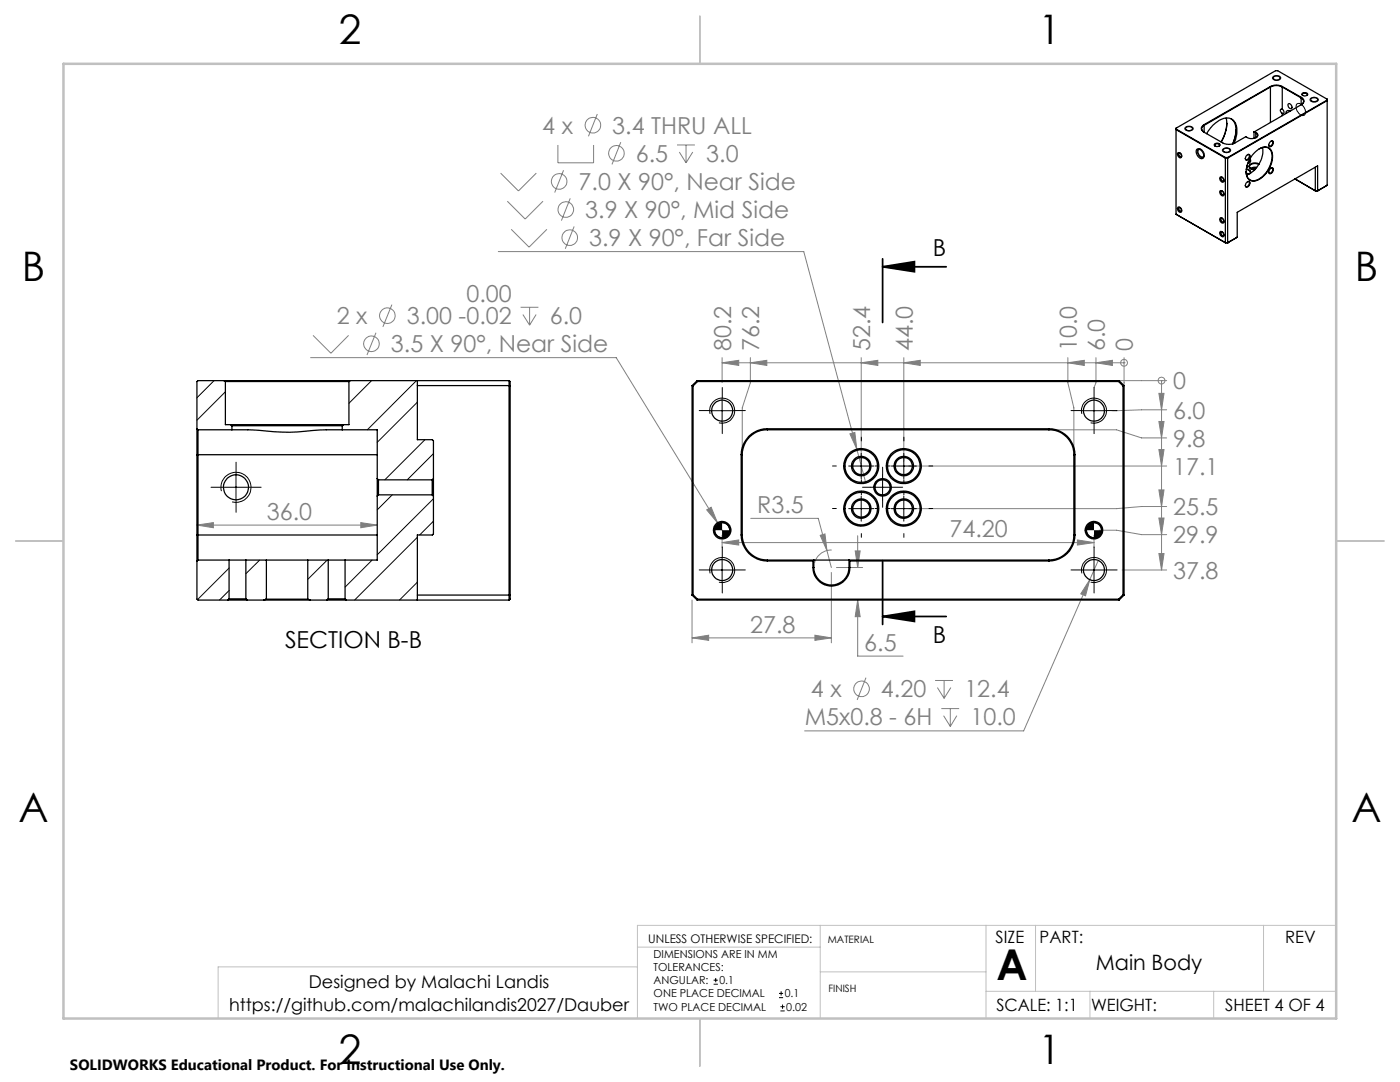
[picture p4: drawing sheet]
<svg xmlns="http://www.w3.org/2000/svg" width="279mm" height="216mm" viewBox="0 0 279 216" stroke-linecap="round" stroke-linejoin="round" font-family="sans-serif">
<g fill="none" stroke="#808080" stroke-width=".2">
<path d="M99.9 34.5l3.6 3.6 3.5-3.6M111.3 28.9v3.6h7.2v-3.6M112.5 34l-1.8 4.4M113.8 39.6l-1.8 4.4M119.2 22.8l-1.8 4.4M123.9 28.4l-1.8 4.4M135.1 28.9h3.6M135.6 30.3l1.3 2.2M136.9 28.9v3.6M138.3 30.3l-1.4 2.2M99.4 50.2h61l10.6 39.4M101.2 40.1l3.6 3.6 3.6-3.6"/>
<path d="M102 45.8l3.6 3.5 3.5-3.5M114.6 45.2l-1.8 4.4M62 71.4h61l20.2 32.9M62.5 66.9l3.5 3.6 3.6-3.6M75 66.4l-1.8 4.4M78.2 60.8l-1.8 4.4M103.9 61.3h3.6M104.4 62.8l1.3 2.1M105.7 61.3v3.6M107 62.8l-1.3 2.1M144.1 72.4l3.3-.5v1zM144.1 72.4h80.2"/>
<path d="M144.1 71.4v4.9M149.8 72.4l3.2-.5v1zM149.8 71.4v5l-1.7 5v8.3M171.9 72.4l3.3-.5v1zM171.9 71.4v20.6M180.4 72.4l3.3-.5v1zM180.4 71.4v20.6M213.1 72.4l3.3-.5v1zM213.1 71.4v5l1.2 5v8.3M218.7 72.4l3.3-.5v1zM218.7 71.4v5l-.4 .9M223.3 76h9.5"/>
<path d="M224.3 72.4h.1M224.3 71.4v5.5M231.3 78.5h1l-.5 3.3zM231.8 76h.1M231.8 76v37.7M169.6 86.6l1-.3 .4 3.3zM171 89.6l1.8 6.8M181.4 93h51.4M210.3 85.8h12.5l5 1.6h5M231.3 84.1h1l-.5 3.3zM231.3 89.7h1l-.5 3.3zM231.3 97.8h1l-.5 3.3z"/>
<path d="M232.8 81.8l-10.9 .2M39.3 104.8l3.3-.5v1zM39.3 104.8h36M72 104.3l3.3 .5-3.3 .5zM138.1 119.7v8.6M141 101.7l.9-.5 1.3 3.1zM143.2 104.3l1.8 3M144.1 108.3l3.3-.6v1.1zM144.1 106.8v2.5M144.1 108.3h74.2M149.8 103.4h13.5l1.7 6.5M163.7 106.8l.9-.3 .4 3.4z"/>
<path d="M165 109.9l.9 3.3M165.9 114.2v14.1M166 109.7a3.4 3.4 0 0 0-3.4 2.6M166.9 113.2h5.3M170.7 109.9h1l-.5 3.3zM171.2 119.7l.5 3.3h-1zM171.2 119.7v11.2h9M171.2 106.9v6.3M215 107.7l3.3 .6-3.3 .5zM217.5 115.7l-.9 3.2-.9-.4zM218.3 106.8v2.5M219.2 111.8l-14.9 34h-43.7"/>
<path d="M219.3 105.8h3.5l5 .9h5M223.9 113.7h8.9M231.3 103.4h1l-.5 3.3zM231.3 110.5h1l-.5 3.2zM232.8 101.1h-5l-5 .4h-41.4M138.1 127.3l3.3-.5v1zM138.1 127.3h27.8M162.6 126.8l3.3 .5-3.3 .5zM172.8 135.2l-1.7 4.5M186.6 135.8h3.6M187.1 137.2l1.3 2.1M188.4 135.8v3.5"/>
<path d="M189.8 137.2l-1.4 2.1M187.9 141.4h3.5M188.3 142.8l1.4 2.2M189.7 141.4v3.6M191 142.8l-1.3 2.2"/>
<circle cx="111.6" cy="36.2" r="1.56"/>
<circle cx="118.3" cy="25" r="1.56"/>
<circle cx="123" cy="30.6" r="1.56"/>
<circle cx="112.9" cy="41.8" r="1.56"/>
<circle cx="113.7" cy="47.4" r="1.56"/>
<circle cx="74.2" cy="68.6" r="1.55"/>
<circle cx="77.3" cy="63" r="1.55"/>
<circle cx="224.3" cy="72.4" r=".69"/>
<circle cx="231.8" cy="75.9" r=".68"/>
<circle cx="171.9" cy="137.4" r="1.56"/>
</g>
<g fill="none" stroke="#000" stroke-width=".2">
<path d="M254 15.3a.94 .94 0 0 1 1.6 .3 .91 .91 0 0 1-.9 .5 .91 .91 0 0 1-.7-.6zM261.6 19.6a.97 .97 0 0 1 1.5 .4 .97 .97 0 0 1-1.7-.2zM235.2 30.5a.51 .51 0 0 1 .6 .3 .51 .51 0 0 1-.1 .6l-.4-.4zM236.5 25.4a.96 .96 0 0 1 1.6 .3 .94 .94 0 0 1-1.6-.1zM239.1 29.8v-.1a1.15 1.15 0 0 1 1.2 1.5 .53 .53 0 0 1-.5 .3 .53 .53 0 0 1-.4-.3l-.4-.8zM243.7 35.3a.51 .51 0 0 1 .5 .3 .51 .51 0 0 1-.1 .6l-.4-.3zM243.7 38.1a.51 .51 0 0 1 .5 .2 .51 .51 0 0 1-.1 .6l-.4-.3zM244 29.8a.95 .95 0 0 1 1.6 .3 .97 .97 0 0 1-1.7-.2zM258.8 20.8a1.14 1.14 0 0 1 1.6 .9l.1 .5a.66 .66 0 0 1-.3 .8 .66 .66 0 0 1-.9-.3l-.5-.8-.1-.7zM235.2 41.4a.47 .47 0 0 1 .6 .2 .47 .47 0 0 1-.1 .6l-.4-.2zM243.6 46.3a.5 .5 0 0 1 .6 .2 .5 .5 0 0 1 0 .6l-.4-.1zM243.6 43.6a.47 .47 0 0 1 .6 .2 .47 .47 0 0 1-.1 .6l-.4-.3z"/>
<path d="M144.1 79.4v5.1M218.3 79.4v5.1M44.2 98a3 3 0 0 1 2.7-3.7 3 3 0 0 1 3.2 3.2 3 3 0 0 1-3.8 2.7M44.6 97.2h5M47.1 94.8v4.9M141.6 82h5M141.7 82.6a2.5 2.5 0 0 1 2.2-3.2 2.5 2.5 0 0 1 2.7 2.8 2.5 2.5 0 0 1-3.1 2.1M169.4 93h5M171.9 90.5v5M171.9 99v5M173.6 97.2h5M176.1 94.8v4.9"/>
<path d="M177.9 93h5M180.4 90.5v5M180.4 99v5M215.8 82h5M215.9 82.6a2.5 2.5 0 0 1 2.2-3.2 2.5 2.5 0 0 1 2.7 2.8 2.5 2.5 0 0 1-3.1 2.1M141.6 113.7h5M141.7 114.4a2.51 2.51 0 0 1 2.2-3.2 2.51 2.51 0 0 1 2.7 2.8 2.51 2.51 0 0 1-3.1 2.2M142.6 105.8a1.5 1.5 0 0 0 1.5 1.5M144.1 104.3a1.5 1.5 0 0 1 1.5 1.5M144.1 111.2v5M169.4 101.5h5M177.9 101.5h5"/>
<path d="M215.8 113.7h5M215.9 114.4a2.51 2.51 0 0 1 2.2-3.2 2.51 2.51 0 0 1 2.7 2.8 2.51 2.51 0 0 1-3.1 2.2M216.8 105.8a1.5 1.5 0 0 0 1.5 1.5M218.3 104.3a1.5 1.5 0 0 1 1.5 1.5M218.3 111.2v5M142.4 196.4h.9M142.4 195.6h.9M142.8 195.2v.8M155.5 199.1h.8M155.5 198.2h.8M155.9 197.8v.8M155.8 201.7h.8"/>
<path d="M155.8 200.9h.8M156.2 200.4v.9"/>
</g>
<path d="M176.1 53.2l6.4-1v2zM176.1 53.2h12.7M176.1 51.6v12.7M176.1 111.9v12.7M176.1 123l6.4-1v2zM176.1 123h12.7" fill="none" stroke="#000" stroke-width=".35"/>
<path d="M127.2 189h36.5M127.2 192.9h-83.7v10.3M163.7 184.6v18.6M163.7 193.9h33.1M196.8 184.6v18.6M196.8 197.8h69.9M206.7 184.6v13.2M217.5 197.8v5.4M242.2 197.8v5.4M252.2 184.6v13.2M266.7 184.6h-139.5v18.6" fill="none" stroke="#c0c0c0" stroke-width=".2"/>
<path d="M139.7 3.2v9.5M3.1 107.9h9.6M266.7 107.9h9.5M139.7 203.2v9.6" fill="none" stroke="#c0c0c0" stroke-width=".25"/>
<path d="M12.7 12.7h254v190.5h-254z" fill="none" stroke="#c0c0c0" stroke-width=".5"/>
<g fill="none" stroke="#000" stroke-width=".2" stroke-dasharray="15.2 1.3 1.3 1.3">
<path d="M144.1 79.4v-2.1M218.3 79.4v-2.1M44.6 97.2h-2.5M47.1 94.7v-2.5M47.1 99.7v2.5M49.6 97.2h2.5M141.6 81.9h-2.1M144.1 84.4v2.1M146.6 81.9h2.1M166.9 93h-.7M171.9 88v-.8M171.9 98v.7"/>
<path d="M171.9 96.5v-.8M173.6 97.2h-1.5M175.4 93h-.8M176.1 94.7v-1.5M176.1 99.7v1.5M176.9 93h.8M178.6 97.2h1.5M180.4 96.5v-.8M180.4 88v-.8M180.4 98v.7M185.4 93h.7M215.8 81.9h-2.1"/>
<path d="M218.3 84.4v2.1M220.8 81.9h2.1M141.6 113.7h-2.1M144.1 111.2v-2.1M144.1 116.2v2.1M146.6 113.7h2.1M166.9 101.5h-.7M171.9 106.5v.7M175.4 101.5h-.8M176.9 101.5h.8M180.4 106.5v.7M185.4 101.5h.7"/>
<path d="M215.8 113.7h-2.1M218.3 111.2v-2.1M218.3 116.2v2.1M220.8 113.7h2.1"/>
</g>
<path d="M176.1 53.2l6.4-1v2zM176.1 123l6.4-1v2z" fill="#000"/>
<g fill="#808080">
<path d="M218.7 72.4l3.3-.5v1zM213.1 72.4l3.3-.5v1zM180.4 72.4l3.3-.5v1zM171.9 72.4l3.3-.5v1zM149.8 72.4l3.2-.5v1zM144.1 72.4l3.3-.5v1z"/>
<path d="M231.3 78.5h1l-.5 3.3zM231.3 84.1h1l-.5 3.3zM231.3 89.7h1l-.5 3.3zM231.3 97.8h1l-.5 3.3zM231.3 103.4h1l-.5 3.3zM231.3 110.5h1l-.5 3.2z"/>
<path d="M138.1 127.3l3.3-.5v1zM162.6 126.8l3.3 .5-3.3 .5zM171.2 119.7l.5 3.3h-1zM170.7 109.9h1l-.5 3.3zM163.7 106.8l1.3 3.1-.4-3.4zM169.6 86.6l1.4 3-.4-3.3zM144.1 108.3l3.3-.6v1.1zM215 107.7l3.3 .6-3.3 .5zM217.5 115.7l-1.8 2.8 .9 .4zM141 101.7l2.2 2.6-1.3-3.1zM39.3 104.8l3.3-.5v1zM72 104.3l3.3 .5-3.3 .5z"/>
</g>
<path d="M143.1 104.7l-.3 .4-.2 .7h1.5v-1.5zM144.1 105.8v1.5a1.44 1.44 0 0 0 1.5-1.5zM217.2 104.8l-.4 1h1.5v-1.5l-.7 .2zM218.3 105.8v1.5a1.44 1.44 0 0 0 1.5-1.5z" fill="#000"/>
<g fill="none" stroke="#000" stroke-width=".25">
<path d="M253.5 17.3l1.2-.3 1.2 .3M253.5 17.3l-13.3 7.6M253.5 17.3v.1M253.5 17.4l1-.3h.9l.5 .3M253.5 17.4l-13.2 7.6M253.5 17.4v7M254.2 15.3l.6-.1a.43 .43 0 0 1 .5 .1 .43 .43 0 0 1 0 .5l-.2 .1a.57 .57 0 0 1-.7 .1 .57 .57 0 0 1-.2-.7zM255.9 17.4l3.8 2.1M255.9 17.4v4.4M255.9 17.3l3.8 2.1M255.9 17.3v.1M259.7 19.5a.7 .7 0 0 1 .5 .7 .7 .7 0 0 1-.5 .7"/>
<path d="M259.7 19.5v1.4M259.7 19.4a.76 .76 0 0 1 .5 .8 .76 .76 0 0 1-.5 .7M259.7 19.4v.1M259.9 18.6l.5-.1a.38 .38 0 0 1 .6 .3 .38 .38 0 0 1-.5 .4 .41 .41 0 0 1-.5-.1 .41 .41 0 0 1-.1-.5zM260 19a.35 .35 0 0 1 .1-.4 .35 .35 0 0 1 .5 0 .23 .23 0 0 1 .3 .2 .23 .23 0 0 1-.1 .2M261.6 19.7l.3-.2h.5a.42 .42 0 0 1 .6 .4 .42 .42 0 0 1-.6 .4h-.1a.48 .48 0 0 1-.7-.6zM264.8 19.8l-9.8-5.7h-.4l-19.8 11.4M264.8 19.8v.2M264.8 19.8l.1 17.2M234.8 25.8l9.8 5.6M234.8 25.5v.3M234.8 25.8l9.7 5.7"/>
<path d="M234.8 25.5l-.1 17.3M235.1 30.5a.59 .59 0 0 1 .6 .3 .59 .59 0 0 1-.1 .7l-.5-.4zM235.5 30.5a.36 .36 0 0 0-.2 .5 .36 .36 0 0 0 .5 .2v-.1M236.8 25.4l.5-.1a.46 .46 0 0 1 .5 .1 .46 .46 0 0 1 .1 .5l-.8 .2a.4 .4 0 0 1-.4-.2 .4 .4 0 0 1 .1-.5zM238.9 29.8a1.11 1.11 0 0 1 1.3 1.2 .54 .54 0 0 1-.3 .7 .54 .54 0 0 1-.6-.3l-.5-.7-.1-.6zM239.6 29.8a.48 .48 0 0 0-.6 .3 .48 .48 0 0 0 .2 .6l.1 .1a.58 .58 0 0 0 .9 .4v-.2M240 25.2l.3-.2v1.4a.68 .68 0 0 1-.3-1.2zM240.2 24.9a.78 .78 0 0 0-.5 .7 .78 .78 0 0 0 .5 .8l3.8 2.1a2.56 2.56 0 0 0 2.5 0l2.1-1.2a1.66 1.66 0 0 0 2.4-.3v-.3l-.3-.2M240.2 24.9l.1 .1M240.8 26.7a5.9 5.9 0 0 1 4-3.2 2.16 2.16 0 0 1 2 2.7l-.2 1.6-.3 .8M242.4 28.8l.5-.2a.34 .34 0 0 1 .5 .1 .34 .34 0 0 1-.1 .4l-.5 .1a.41 .41 0 0 1-.4-.4zM242.5 29.2a.38 .38 0 0 1 .1-.5 .38 .38 0 0 1 .5 0 .25 .25 0 0 1 .3 .2 .25 .25 0 0 1-.1 .3"/>
<path d="M243.5 35.4a.61 .61 0 0 1 .6 .2 .61 .61 0 0 1 0 .7 .69 .69 0 0 1-.6-.9zM243.5 38.1a.66 .66 0 0 1 .6 .3 .66 .66 0 0 1 0 .7h-.2l-.4-.4-.1-.3zM243.9 35.4a.37 .37 0 0 0-.2 .5 .37 .37 0 0 0 .5 .2l.1-.1M243.9 38.1a.37 .37 0 0 0-.2 .5 .37 .37 0 0 0 .5 .2l.1-.1M244.1 29.8l.6-.2a.48 .48 0 0 1 .5 0 .48 .48 0 0 1 .2 .6l-.6 .2a.48 .48 0 0 1-.7-.6zM244.5 31.5v16.9h.5M244.6 31.4h.4M244.6 31.4l-.1 .1M244.7 23.6a6.6 6.6 0 0 1-1 4.7M244.8 24.6l-.3 2-.8 1.7M245 31.4v17M245.7 23.7a3.1 3.1 0 0 1 .8 3.5l-.5 1.5"/>
<path d="M246.7 25.9l-.2 1.4-.5 1.4M248.7 36.5a.41 .41 0 0 1 .6-.3 .41 .41 0 0 1 .1 .7l-.1 .1a.43 .43 0 0 1-.6 .3 .43 .43 0 0 1-.1-.7zM248.7 31.1l.1-.1a.37 .37 0 0 1 .6-.1 .37 .37 0 0 1 0 .6l-.1 .1a.4 .4 0 0 1-.3 .4 .4 .4 0 0 1-.5-.3zM248.7 33.8h.2a.6 .6 0 0 1 .5 .8M248.7 34.5l.5 .2M248.7 33.7a.67 .67 0 0 1 .7 .2 .67 .67 0 0 1 .1 .7M248.7 34.8l.2 .1M248.8 33.1v.3M248.9 33a.25 .25 0 0 1 .1 .2 .25 .25 0 0 1-.2 .2M249 30.9a.36 .36 0 0 1 .4 .2 .36 .36 0 0 1-.2 .4 .34 .34 0 0 1-.3 .4 .34 .34 0 0 1-.4-.3M249 36.3a.36 .36 0 0 1 .4 .2 .36 .36 0 0 1-.2 .4l-.1 .1a.31 .31 0 0 1-.3 .3 .31 .31 0 0 1-.3-.3M249.1 32.3l.2 .2"/>
<path d="M249.4 31.8a.45 .45 0 0 1-.2 .7M249.4 31.7a.54 .54 0 0 1 .2 .6 .54 .54 0 0 1-.6 .3M249.6 33.7l.8 .2M250.3 26.3l.3 .2M250.3 26.3v1.3M250.4 30.5a2.32 2.32 0 0 1 3-.9 3.5 3.5 0 0 1-.2 4.1 3.7 3.7 0 0 1-3.4 2.4 2.08 2.08 0 0 1-1-2.7l.6-1.7zM250.4 26.3l.3 .2M250.4 26.3h-.1M250.5 33.8h-.5M250.6 26.5a.51 .51 0 0 1 .4 .5 .51 .51 0 0 1-.4 .5M250.6 33.7l-.7 .1M250.6 26.5v1"/>
<path d="M250.7 26.5h-.1M250.8 33.4h-.5l-.7 .2M251.2 32.8a1.19 1.19 0 0 0-1.8 .5l.2 .4M251.3 32.7a1.42 1.42 0 0 0-2 .5l.3 .5M251.3 29.7a1.61 1.61 0 0 1 2-.1 1.61 1.61 0 0 1 .6 1.9 5.2 5.2 0 0 1-3.6 4.6 1.52 1.52 0 0 1-1.6-1.9M252 29.4a5.3 5.3 0 0 1-3.2 5.5M253.5 33.6a.37 .37 0 0 1 .6 0 .37 .37 0 0 1-.1 .5l-.1 .3a.38 .38 0 0 1-.6 .3 .38 .38 0 0 1 0-.7zM253.5 28.3a.37 .37 0 0 1 .6-.1 .37 .37 0 0 1-.1 .6v.1a.4 .4 0 0 1-.3 .4 .4 .4 0 0 1-.5-.3zM253.6 28.2a.35 .35 0 0 1 .5 .2 .35 .35 0 0 1-.2 .5l-.1 .1a.29 .29 0 0 1-.3 .2 .29 .29 0 0 1-.3-.3M253.6 33.6a.35 .35 0 0 1 .5 .2 .35 .35 0 0 1-.2 .5 .32 .32 0 0 1-.3 .3 .32 .32 0 0 1-.4-.3M255.9 21.8l.3 .2a.31 .31 0 0 1 .1 .4 .31 .31 0 0 1-.4 .2M255.9 21.8a.39 .39 0 0 0-.4 .3 .39 .39 0 0 0 .3 .4l.1 .1"/>
<path d="M255.9 22.6v.5M257.1 20.7a.58 .58 0 0 1 .6 .3 .58 .58 0 0 1-.1 .7l-.5-.4-.1-.3zM257.5 22.2a.48 .48 0 0 0-.6-.1 .48 .48 0 0 0-.3 .5M259.7 20.9l-9.3 5.4M262.5 33.4v4.7M262.5 38.1l-4.1-2.4 4.1 2.4M262.5 38.1h.1M262.5 38.1h.5M263 38.1v-5l-16.1 9.3v4.9M264.8 20l-19.8 11.5h-.5M264.8 20l-19.8 11.4M264.9 37l-1.9 1.1h-.5"/>
<path d="M264.9 37l-1.9 1.1M234.7 42.8l9.9 5.6M234.7 42.8h.1M235.1 41.3a.61 .61 0 0 1 .6 .4 .61 .61 0 0 1-.1 .7l-.5-.4-.1-.3zM235.5 41.4a.39 .39 0 0 0-.3 .5 .39 .39 0 0 0 .5 .3l.1-.2M243.5 46.2a.63 .63 0 0 1 .6 .4 .63 .63 0 0 1-.1 .7l-.5-.4-.1-.4zM243.5 43.5a.66 .66 0 0 1 .6 .3 .66 .66 0 0 1 0 .7 .69 .69 0 0 1-.6-1zM243.9 43.6a.39 .39 0 0 0-.2 .5 .39 .39 0 0 0 .5 .2l.1-.1M243.9 46.3a.39 .39 0 0 0-.2 .5 .39 .39 0 0 0 .5 .2l.1-.1M245 48.4h.1M246.9 47.3l-1.9 1.1M246.9 47.3l-.1 .1"/>
<path d="M44.7 76h25.2M44.7 76h-5.2l-.2 .1v9.4M44.7 76l.3 .1M45 76.1h24.6M45 76.1v8.6h1l.3 .2M69.6 76.1v8.6h-1M69.9 76h31.7M69.9 76l-.3 .1M83.3 76v11.7h3l.2 .2v7.6M83.3 76.9l18.5 .1M101.6 76v43.7M101.6 76l.2 .1v43.5l-.2 .1"/>
<path d="M138.1 76.9l.2 .1M138.1 76.9v41.8M138.3 77v41.7M139.1 76l-1 .9M139.1 76l.1 .1M139.1 76h84.2M139.2 76.1l-.9 .9M139.2 76.1h84M223.2 76.1l.9 .9M223.3 76l-.1 .1M223.3 76l1 .9M224.1 77v41.7"/>
<path d="M224.3 76.9l-.2 .1M224.3 76.9v41.8M39.3 85.5v5.2M39.3 90.7h36M39.3 85.5l.2 .3M39.3 90.7v16.1M39.5 85.8v26M39.5 85.8h6.8M46 84.7h22.6M46.3 85.8h.2a71.9 71.9 0 0 1 9.7 .4h3.2a59.6 59.6 0 0 1 8.9-.4M46.3 84.9h22M46.3 84.9v.9"/>
<path d="M68.3 85.8h7v9.7M68.3 84.9v.9M68.6 84.7l-.3 .2M75.3 95.5v3.5M75.3 99v12.8h-6.4M75.3 95.5l.2 .2M75.5 95.7v3M75.5 98.7l-.2 .3M75.5 98.7h10.8M75.5 95.7h10.8M86.3 95.7v3M86.3 98.7l.2 .3"/>
<path d="M86.5 95.5v3.5M86.5 99v7.5l-.2 .3h-3v12.9M86.5 95.5l-.2 .2M147.9 90.7v16.1M147.9 90.7h.2M148.1 90.7v16.1M153.1 85.5a5.2 5.2 0 0 0-5.2 5.2M153.1 85.8a4.9 4.9 0 0 0-5 4.9M153.1 85.5v.3M153.1 85.5h56.2M153.1 85.8h56.2M209.3 85.5a5.2 5.2 0 0 1 5.2 5.2"/>
<path d="M209.3 85.8a4.9 4.9 0 0 1 5 4.9M209.3 85.5v.3M214.3 90.7h.2M214.3 90.7v16.1M214.5 90.7v16.1M39.3 106.8v5.1M39.3 111.9v7.7l.2 .1h6M39.3 106.8h36M39.5 111.8h6.2M39.5 111.8l-.2 .1M45.5 119.7h3.8M45.7 119.5h3.4"/>
<path d="M45.7 111.8h3.4M45.7 111.8v7.7M45.7 119.5l-.2 .2M49.1 111.8h4.1M49.1 119.5l.2 .2M49.1 111.8v7.7M49.3 119.7h3.4M52.7 119.7h9.2M53.2 119.6h8.2M53.2 111.8h8.2M53.2 111.8v7.8M53.2 119.6l-.5 .1"/>
<path d="M61.4 111.8h4.1M61.4 111.8v7.8M61.4 119.6l.5 .1M61.9 119.7h3.4M65.3 119.7h3.8M65.5 119.5h3.4M65.5 111.8h3.4M65.5 111.8v7.7M65.5 119.5l-.2 .2M68.9 119.5l.2 .2M68.9 111.8v7.7M69.1 119.7h32.5"/>
<path d="M101.8 118.7h-18.5M138.1 118.7l1 1M138.3 118.7l.9 .9M138.3 118.7h-.2M139.1 119.7h84.2M139.2 119.6h84M139.2 119.6l-.1 .1M147.9 106.8a5.2 5.2 0 0 0 5.2 5.1M147.9 106.8h.2M148.1 106.8a5 5 0 0 0 5 5M153.1 111.8h9.3M153.1 111.9h9.1"/>
<path d="M153.1 111.8v.1M162.2 113.2a3.7 3.7 0 0 0 3.7 3.8 3.7 3.7 0 0 0 3.7-3.8M162.2 111.9v1.3M162.2 113.2h.2M162.4 113.2a3.5 3.5 0 0 0 3.5 3.5 3.5 3.5 0 0 0 3.5-3.5M162.4 111.8h7M162.4 111.8l-.2 .1M162.4 111.8v1.4M169.4 111.8h39.9M169.4 111.8l.2 .1M169.4 113.2h.2M169.4 111.8v1.4"/>
<path d="M169.6 111.9h39.7M169.6 111.9v1.3M209.3 111.8v.1M214.3 106.8a5 5 0 0 1-5 5M214.3 106.8h.2M214.5 106.8a5.2 5.2 0 0 1-5.2 5.1M223.2 119.6l.1 .1M224.1 118.7l-.9 .9M224.1 118.7h.2M224.3 118.7l-1 1"/>
<circle cx="47.1" cy="97.2" r="2.49"/>
<circle cx="144.1" cy="81.9" r="2.11"/>
<circle cx="171.9" cy="93" r="3.2"/>
<circle cx="171.9" cy="93" r="1.95"/>
<circle cx="171.9" cy="93" r="1.7"/>
<circle cx="171.9" cy="93" r="3.5"/>
<circle cx="176.1" cy="97.2" r="1.5"/>
<circle cx="176.1" cy="97.2" r="1.76"/>
<circle cx="180.4" cy="93" r="3.2"/>
<circle cx="180.4" cy="93" r="1.94"/>
<circle cx="180.4" cy="93" r="3.5"/>
<circle cx="180.4" cy="93" r="1.7"/>
<circle cx="218.3" cy="81.9" r="2.11"/>
<circle cx="144.1" cy="113.7" r="2.1"/>
<circle cx="144.1" cy="105.8" r="1.75"/>
<circle cx="144.1" cy="105.8" r="1.51"/>
<circle cx="171.9" cy="101.5" r="3.3"/>
<circle cx="171.9" cy="101.5" r="1.95"/>
<circle cx="171.9" cy="101.5" r="1.7"/>
<circle cx="171.9" cy="101.5" r="3.5"/>
<circle cx="180.4" cy="101.5" r="1.94"/>
<circle cx="180.4" cy="101.5" r="3.5"/>
<circle cx="180.4" cy="101.5" r="3.3"/>
<circle cx="180.4" cy="101.5" r="1.7"/>
<circle cx="218.3" cy="113.7" r="2.1"/>
<circle cx="218.3" cy="105.8" r="1.75"/>
<circle cx="218.3" cy="105.8" r="1.51"/>
</g>
<g fill="none" stroke="#000" stroke-width=".2">
<path d="M42.7 76l-3.4 3.4M45 78.2l-5.7 5.7M74.2 76l-4.6 4.5M83.1 76l-9.8 9.8M78.3 98.7l-3 3M83.3 80.3l-8 8M84.8 87.7l-8 8M86.5 99.5l-11.2 11.2M86.5 90.5l-5.2 5.2M45.7 113.3l-6.3 6.4M45.7 117.8l-1.9 1.9M51.8 111.8l-2.7 2.7"/>
<path d="M53.2 119.3l-.3 .4M65.3 111.8l-3.9 3.8M74.3 111.8l-5.4 5.4M83.3 116.2l-3.6 3.5M83.3 107.2l-12.5 12.5M86.5 104l-2.8 2.8"/>
</g>
<text font-size="8.5" x="198.9" y="195.5">A</text>
<g font-size="8.1">
<text x="67.6" y="8.9">2</text>
<text x="207.3" y="8.9">1</text>
<text x="4.4" y="56.2">B</text>
<text x="270.4" y="56.2">B</text>
<text x="3.7" y="164.1">A</text>
<text x="269.7" y="164.1">A</text>
<text x="67.6" y="212.4">2</text>
<text x="207.3" y="212.4">1</text>
</g>
<g font-size="4.7" fill="#808080">
<text x="108.2" y="26.7">4 x</text>
<text x="122.2" y="26.7">3.4 THRU ALL</text>
<text x="126.9" y="32.3">6.5</text>
<text x="140.9" y="32.3">3.0</text>
<text x="115.5" y="37.9">7.0 X 90°, Near Side</text>
<text x="116.8" y="43.5">3.9 X 90°, Mid Side</text>
<text x="117.6" y="49.1">3.9 X 90°, Far Side</text>
<text x="67.2" y="64.7">2 x</text>
<text x="81.2" y="64.7">3.00 -0.02</text>
<text x="93.1" y="60.2">0.00</text>
<text x="109.7" y="64.7">6.0</text>
<text x="78" y="70.3">3.5 X 90°, Near Side</text>
<text x="145.9" y="70.1" transform="rotate(-90 145.9 70.1)">80.2</text>
<text x="151.5" y="70.1" transform="rotate(-90 151.5 70.1)">76.2</text>
<text x="173.7" y="70.1" transform="rotate(-90 173.7 70.1)">52.4</text>
<text x="182.1" y="70.1" transform="rotate(-90 182.1 70.1)">44.0</text>
<text x="214.9" y="70.1" transform="rotate(-90 214.9 70.1)">10.0</text>
<text x="220.5" y="70.1" transform="rotate(-90 220.5 70.1)">6.0</text>
<text x="226.1" y="70.1" transform="rotate(-90 226.1 70.1)">0</text>
<text x="234.1" y="77.7">0</text>
<text x="234.1" y="83.5">6.0</text>
<text x="234.1" y="89.1">9.8</text>
<text x="234.1" y="94.7">17.1</text>
<text x="53.3" y="103.8">36.0</text>
<text x="151.1" y="102.4">R3.5</text>
<text x="189.5" y="107.2">74.20</text>
<text x="234.1" y="102.8">25.5</text>
<text x="234.1" y="108.4">29.9</text>
<text x="234.1" y="115.5">37.8</text>
<text x="149.7" y="126.2">27.8</text>
<text x="172.5" y="129.9">6.5</text>
<text x="161.8" y="139.1">4 x</text>
<text x="175.8" y="139.1">4.20</text>
<text x="192.5" y="139.1">12.4</text>
<text x="160.6" y="144.8">M5x0.8 - 6H</text>
<text x="193.7" y="144.8">10.0</text>
</g>
<g font-size="4.7">
<text x="186.2" y="51.1">B</text>
<text x="56.9" y="129.4">SECTION B-B</text>
<text x="186.2" y="128.3">B</text>
</g>
<text font-size="4.2" x="218.7" y="193.5">Main Body</text>
<g font-size="3.5">
<text x="61.6" y="197.1">Designed by Malachi Landis</text>
<text x="45.7" y="201.7">https://github.com/malachilandis2027/Dauber</text>
</g>
<g font-size="3.4">
<text x="198.7" y="188.1">SIZE</text>
<text x="207.5" y="188.1">PART:</text>
<text x="256.5" y="188.2">REV</text>
<text x="198.8" y="201.7">SCALE: 1:1</text>
<text x="217.7" y="201.8">WEIGHT:</text>
<text x="244.5" y="201.7">SHEET 4 OF 4</text>
</g>
<text font-size="3" x="14" y="213.5">SOLIDWORKS Educational Product. For Instructional Use Only.</text>
<text font-size="2.4" x="129.4" y="188.1">UNLESS OTHERWISE SPECIFIED:</text>
<g font-size="2.2">
<text x="130.4" y="191.1">DIMENSIONS ARE IN MM</text>
<text x="130.4" y="193.7">TOLERANCES:</text>
<text x="130.4" y="196.4">ANGULAR:</text>
<text x="143.6" y="196.4">0.1</text>
<text x="130.4" y="199">ONE PLACE DECIMAL</text>
<text x="130.4" y="201.7">TWO PLACE DECIMAL</text>
<text x="156.6" y="199">0.1</text>
<text x="156.9" y="201.7">0.02</text>
</g>
<g font-size="2">
<text x="165.2" y="188.1">MATERIAL</text>
<text x="165.4" y="197.9">FINISH</text>
</g>
</svg>
